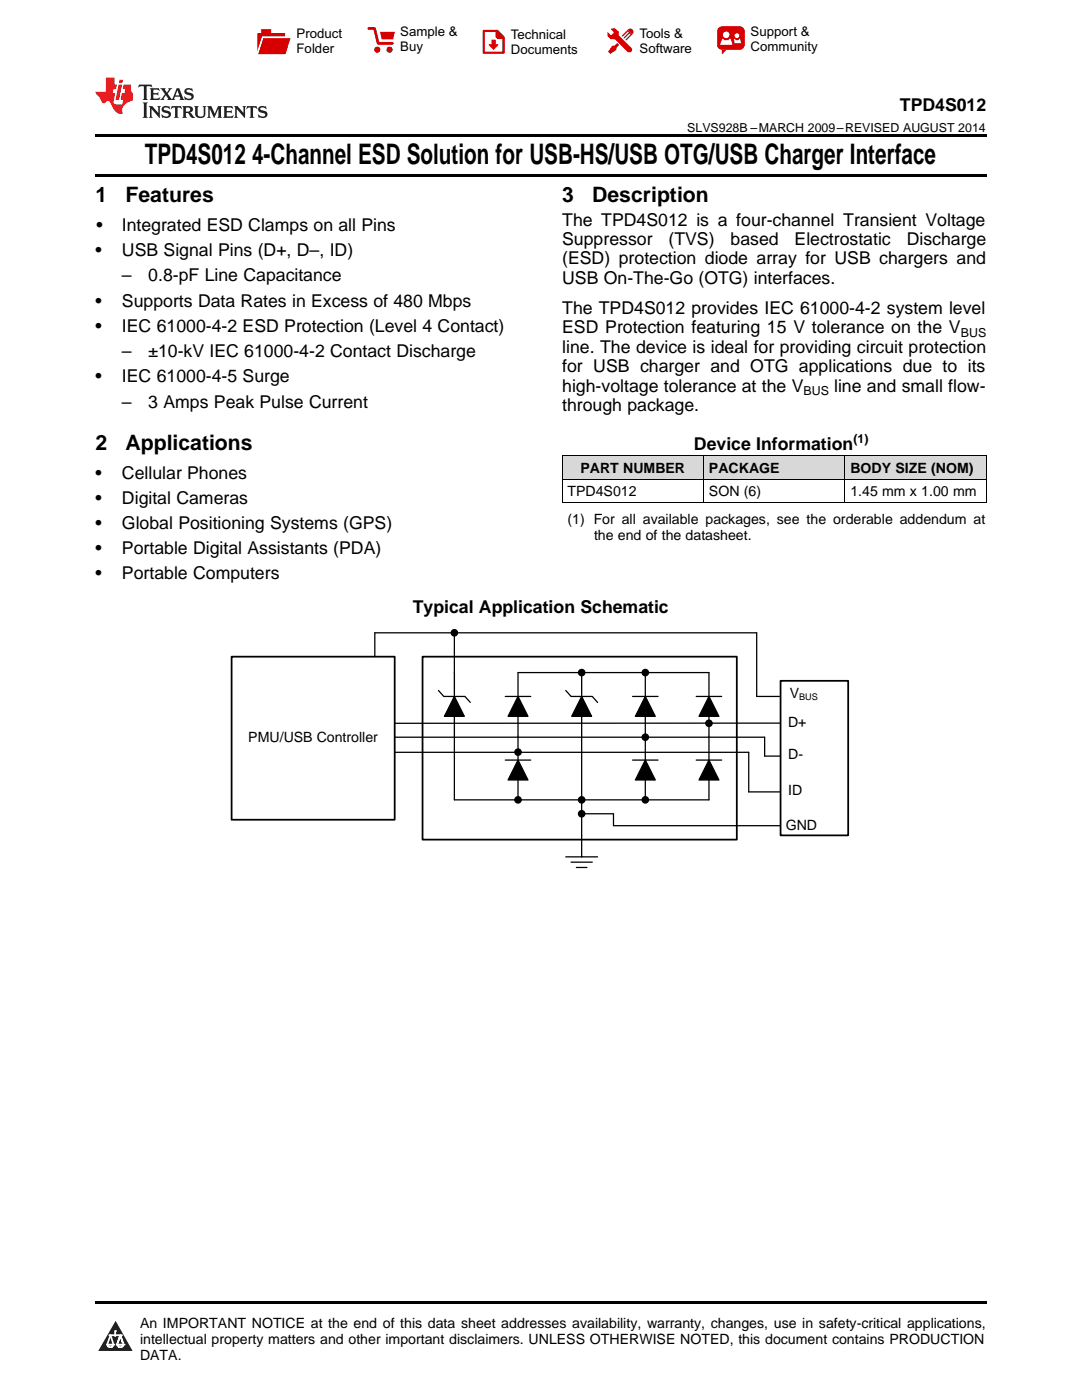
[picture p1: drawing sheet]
<svg xmlns="http://www.w3.org/2000/svg" width="216mm" height="279mm" viewBox="0 0 216 279" stroke-linecap="round" stroke-linejoin="round" font-family="sans-serif">
<g fill="#d8d8d8">
<path d="M112.2 91h28.2v4.7h-28.2z"/>
<path d="M140.4 91h28.2v4.7h-28.2z"/>
<path d="M168.6 91h28.2v4.7h-28.2z"/>
</g>
<path d="M23.1 263.6l3.4 6h-6.9z" fill="#231f20"/>
<path d="M21.4 268.3h1.2l-.3 .6h-.3a.55 .55 0 0 1-.6-.6z" fill-rule="evenodd" fill="#fff"/>
<path d="M21.4 268.3h1.2l-.3 .6h-.3a.55 .55 0 0 1-.6-.6z" fill="none" stroke="#231f20" stroke-width=".34"/>
<path d="M21.4 268.3l1.2 .1-.3 .5h-.5z" fill="none" stroke="#fff" stroke-width=".34"/>
<path d="M23 266.6h.1" fill="none" stroke="#fff" stroke-width=".34"/>
<path d="M23 265.6v1z" fill="#fff"/>
<path d="M23 265.6v1z" fill="none" stroke="#fff" stroke-width=".34"/>
<circle cx="23" cy="265.6" r=".17" fill="#fff"/>
<path d="M21.9 266.5h.1" fill="none" stroke="#fff" stroke-width=".34"/>
<path d="M21.9 266.5h2.3z" fill="#fff"/>
<path d="M21.9 266.5h2.3z" fill="none" stroke="#fff" stroke-width=".34"/>
<circle cx="24.2" cy="266.5" r=".17" fill="#fff"/>
<path d="M23.3 268.3h.1" fill="none" stroke="#fff" stroke-width=".34"/>
<path d="M24 266.5l-.7 1.8z" fill="#fff"/>
<path d="M24 266.5l-.7 1.8z" fill="none" stroke="#fff" stroke-width=".34"/>
<path d="M24 266.5l.7 1.8z" fill="#fff"/>
<path d="M24 266.5l.7 1.8z" fill="none" stroke="#fff" stroke-width=".34"/>
<path d="M24.6 268.3h.1" fill="none" stroke="#fff" stroke-width=".34"/>
<circle cx="21.4" cy="268.3" r=".17" fill="#fff"/>
<path d="M22.1 266.5l-.7 1.8z" fill="#fff"/>
<path d="M22.1 266.5l-.7 1.8z" fill="none" stroke="#fff" stroke-width=".34"/>
<path d="M22.1 266.5l.5 1.8z" fill="#fff"/>
<path d="M22.1 266.5l.5 1.8z" fill="none" stroke="#fff" stroke-width=".34"/>
<circle cx="22.6" cy="268.3" r=".17" fill="#fff"/>
<path d="M23.4 268.3h1.3a.65 .65 0 0 1-.7 .6 .65 .65 0 0 1-.6-.6z" fill-rule="evenodd" fill="#fff"/>
<path d="M23.4 268.3h1.3a.65 .65 0 0 1-.7 .6 .65 .65 0 0 1-.6-.6z" fill="none" stroke="#231f20" stroke-width=".34"/>
<path d="M23.4 268.3h1.3l-.4 .6h-.6z" fill="none" stroke="#fff" stroke-width=".34"/>
<path d="M23.3 268.3h.1" fill="none" stroke="#fff" stroke-width=".34"/>
<circle cx="24.7" cy="268.3" r=".17" fill="#fff"/>
<path d="M19 259.7h177.8v.5h-177.8z" fill="#000"/>
<path d="M84.3 131.1h62.7v36.5h-62.7z" fill-rule="evenodd" fill="#fff"/>
<path d="M84.3 131.1h62.7v36.5h-62.7z" fill="none" stroke="#000" stroke-width=".35"/>
<g fill="#000">
<path d="M90.7 139l2 4h-4z" fill-rule="evenodd"/>
<path d="M103.4 139l2 4h-4z" fill-rule="evenodd"/>
<path d="M103.4 151.7l2 4h-4z" fill-rule="evenodd"/>
<path d="M116.1 139l2 4h-4z" fill-rule="evenodd"/>
<path d="M128.8 139l2 4h-4z" fill-rule="evenodd"/>
<path d="M128.8 151.7l2 4h-4z" fill-rule="evenodd"/>
<path d="M141.5 139l2 4h-4z" fill-rule="evenodd"/>
<path d="M141.5 151.7l2 4h-4z" fill-rule="evenodd"/>
</g>
<g fill="none" stroke="#000" stroke-width=".25">
<path d="M87.5 137.8l1 1.2h4.3l1 1.2M90.7 139l2 4h-4zM100.8 139h5.1M103.4 139l2 4h-4zM112.9 137.8l1 1.2h4.3l1 1.2M116.1 139l2 4h-4zM126.2 139h5.1M128.8 139l2 4h-4zM128.8 134.2v25.4M138.9 139h5.1M141.5 139l2 4h-4zM90.7 146.9v12.7h50.8v-25.4h-38.1v25.4"/>
<path d="M100.8 151.7h5.1M103.4 151.7l2 4h-4zM116.1 146.9v12.7M126.2 151.7h5.1M128.8 151.7l2 4h-4zM138.9 151.7h5.1M141.5 151.7l2 4h-4z"/>
</g>
<path d="M90.7 134.2v12.7M116.1 134.2v12.7" fill="none" stroke="#000" stroke-width=".26"/>
<path d="M46.2 131.1h32.6v32.5h-32.6z" fill-rule="evenodd" fill="#fff"/>
<path d="M46.2 131.1h32.6v32.5h-32.6z" fill="none" stroke="#000" stroke-width=".35"/>
<path d="M155.8 144.3h-77" fill="none" stroke="#000" stroke-width=".25"/>
<path d="M155.8 135.9h13.4v30.8h-13.4z" fill-rule="evenodd" fill="#fff"/>
<path d="M155.8 135.9h13.4v30.8h-13.4z" fill="none" stroke="#000" stroke-width=".35"/>
<g fill="none" stroke="#000" stroke-width=".25">
<path d="M74.8 131.1v-4.8h76.2v12.7h4.5M90.7 126.3v7.9M78.8 147.1h73.8v3.8h3.2M78.8 150.1h70.6v7.9h6.4M116.1 159.6v11.4M112.9 171h6.3M113.9 172.1h4.3M115 173.1h2.1M116.1 162.4h6.3v2.4h33.4"/>
<circle cx="90.7" cy="126.3" r=".63"/>
<circle cx="116.1" cy="134.2" r=".63"/>
<circle cx="128.8" cy="134.2" r=".63"/>
<circle cx="103.4" cy="159.6" r=".63"/>
<circle cx="103.4" cy="150.1" r=".63"/>
<circle cx="116.1" cy="159.6" r=".63"/>
<circle cx="128.8" cy="159.6" r=".63"/>
<circle cx="128.8" cy="147.1" r=".63"/>
<circle cx="141.5" cy="144.3" r=".63"/>
<circle cx="116.1" cy="162.4" r=".63"/>
</g>
<g fill="#000">
<circle cx="90.7" cy="126.3" r=".63"/>
<circle cx="116.1" cy="134.2" r=".63"/>
<circle cx="128.8" cy="134.2" r=".63"/>
<circle cx="103.4" cy="159.6" r=".63"/>
<circle cx="103.4" cy="150.1" r=".63"/>
<circle cx="116.1" cy="159.6" r=".63"/>
<circle cx="128.8" cy="159.6" r=".63"/>
<circle cx="128.8" cy="147.1" r=".63"/>
<circle cx="141.5" cy="144.3" r=".63"/>
<circle cx="116.1" cy="162.4" r=".63"/>
</g>
<path d="M19 34.8h177.8v.5h-177.8zM19 26.8h177.8v.6h-177.8zM112.2 100.3h.1zM168.5 100.3h.1zM196.7 100.3h.1z" fill="#000"/>
<path d="M112.2 95.6h84.6M112.2 91h84.6M112.2 91v9.3M140.4 91v9.3M168.6 91v9.3M196.8 91v9.3M112.2 100.3h84.6" fill="none" stroke="#000" stroke-width=".2"/>
<path d="M27.7 16.9l-.1 .6 .6-.3h.5v.2v2.2l-.2 .4h1l-.2-.4v-2.2v-.2h.5l.6 .3-.2-.6zM29.9 17.6l.2 .4v1.6l-.2 .4h1.9l.1-.6a1.09 1.09 0 0 1-1.3 .1v-.6h.6l.4 .2v-.7l-.2 .2h-.8v-.6l.2-.1a1.01 1.01 0 0 1 1 .3l-.1-.6zM32 17.6l.9 1.2-1 1.2h.9l-.2-.3 .5-.7 .5 .7-.3 .3h1.7l-.2-.3 .1-.4h1l.1 .4-.2 .3h1l-.3-.4-.7-2h-.5l-1 2.2-.8-1.1 .9-1.1h-.9l.2 .2-.4 .7-.4-.7 .2-.2zM35.4 18l.4 1h-.8zM37 17.7a.66 .66 0 0 0-.2 .8 .66 .66 0 0 0 .6 .4l.7 .2 .1 .2a.8 .8 0 0 1-.7 .4 .8 .8 0 0 1-.7-.5l.1 .8 .2-.2a.94 .94 0 0 0 1.1 .1 .94 .94 0 0 0 .4-.9 1.48 1.48 0 0 0-1.3-.6v-.4a1.1 1.1 0 0 1 1.2 .2l-.2-.6-.2 .1-.5-.1zM28.5 20.4l.2 .4v2.3l-.2 .4h1l-.2-.4v-2.3l.2-.4zM29.7 21.2l.2 .4v1.5l-.2 .4h.8l-.3-.4 .1-1.3 1.6 1.8v-2l.2-.4h-.7l.2 .2v1.1l-1.2-1.3zM32.5 21.3a.66 .66 0 0 0-.2 .8 .66 .66 0 0 0 .6 .4l.6 .2 .2 .2a.8 .8 0 0 1-.8 .4 .8 .8 0 0 1-.7-.5l.2 .7 .2-.1a.94 .94 0 0 0 1 .1 .94 .94 0 0 0 .5-1 1.47 1.47 0 0 0-1.3-.6l-.1-.3a1.1 1.1 0 0 1 1.3 .2l-.2-.6-.2 .1-.5-.2zM34.3 21.2l-.2 .6a.64 .64 0 0 1 .8-.3v1.6l-.2 .4h1l-.3-.4 .1-1.6a.66 .66 0 0 1 .8 .3l-.2-.6zM36.3 21.2l.3 .4v1.5l-.3 .4h1l-.2-.2v-.7h.5l.1 .1a.8 .8 0 0 0 1.2 .7l-1-1a.62 .62 0 0 0 .6-.5 .62 .62 0 0 0-.6-.7zM37.1 21.5h.1a.48 .48 0 0 1 .6 0 .48 .48 0 0 1 .1 .6l-.2 .1-.6 .1zM38.7 21.2l.2 .2a2.29 2.29 0 0 0 .4 2 1.05 1.05 0 0 0 1.7-.7v-1.3l.2-.2h-.8l.2 .4v1.1a.61 .61 0 0 1-.6 .6 .61 .61 0 0 1-.6-.6v-1.1l.3-.4zM41.3 21.2l.3 .4v1.5l-.3 .4h.8l-.2-.4v-1.4l.8 1.9 .9-1.9v1.4l-.2 .4h.9l-.2-.4v-1.5l.2-.4h-.8l-.7 1.5-.6-1.5zM44.5 21.2l.2 .4v1.5l-.2 .4h1.9l.2-.6a1.1 1.1 0 0 1-1.4 .2v-.7h.6l.4 .2v-.6l-.2 .1-.8 .1v-.6l.2-.1a1.02 1.02 0 0 1 1.1 .2l-.2-.5zM46.7 21.2l.2 .4v1.5l-.2 .4h.8l-.3-.4 .1-1.3 1.6 1.8v-2l.2-.4h-.7l.2 .2v1.1l-1.2-1.3zM49.3 21.2l-.1 .6a.64 .64 0 0 1 .8-.3v1.6l-.3 .4h1l-.2-.4v-1.6a.66 .66 0 0 1 .8 .3l-.1-.6zM51.7 21.3a.66 .66 0 0 0-.2 .7 .66 .66 0 0 0 .7 .5l.6 .2 .1 .2a.8 .8 0 0 1-.7 .4 .8 .8 0 0 1-.7-.5l.1 .7 .2-.1a.94 .94 0 0 0 1.1 .1 .94 .94 0 0 0 .4-1 1.48 1.48 0 0 0-1.2-.6l-.1-.3a1.1 1.1 0 0 1 1.2 .2l-.2-.6-.1 .1-.6-.2z" fill="#231f20"/>
<path d="M21.1 15.5v2.8h-2v.4l.9 .9a.96 .96 0 0 0 1 1 .59 .59 0 0 1 .5-.4 .59 .59 0 0 1 .5 .3l.4 .8a1.61 1.61 0 0 0 2.1 1.3 1.63 1.63 0 0 1 1.1-2.2l.9-.3v-1.5a1.6 1.6 0 0 1-.4-1.7h-1.4l-.2 .9h.5l-.2 .8h-.5l-.2 1v.3h.5l-.2 .9h-.7a.74 .74 0 0 1-1-.6l.3-1.6h-.5l.2-.8h.5l.1-.9h-.4v-1.4zM23.7 16.9l-.7 3h.8l.6-3zM23.8 15.9l-.1 .7h.7l.2-.7z" fill="#ee1d23"/>
<g fill="#d60000">
<path d="M52.1 5.8h2v.8h2.8v4.2h-5.5v-4.2h.7z" fill-rule="evenodd"/>
<path d="M52.4 7.5h5.6l-1 3.3h-5.6z" fill-rule="evenodd"/>
</g>
<path d="M52.4 7.4h5.7l-.1 .1h-5.5l-1.1 3.3z" fill-rule="evenodd" fill="#fff"/>
<path d="M52.4 7.4h5.7l-.1 .1h-5.5l-1.1 3.3z" fill="none" stroke="#fff" stroke-width=".2"/>
<path d="M73.6 5.7h1.1l.7 2.9h2.9" fill="none" stroke="#d60000" stroke-width=".55"/>
<g fill="#d60000">
<path d="M75.8 6.3h3l-.4 1.6h-2.2z" fill-rule="evenodd"/>
<circle cx="75.3" cy="9.9" r=".62"/>
<circle cx="77.7" cy="9.9" r=".62"/>
</g>
<path d="M96.5 6.2h2.7l1.3 1.2v3.1h-4z" fill="none" stroke="#d60000" stroke-width=".44"/>
<g fill="#d60000">
<path d="M98.1 7.9h.8v1h.5l-.9 1.1-1-1v-.1h.6z" fill-rule="evenodd"/>
<path d="M98.9 6.2h.3l1.3 1.2v.4h-1.3l-.3-.4z" fill-rule="evenodd"/>
<path d="M121.9 5.7h.8l.7 .6 .1 .7 2.5 2.5-.8 .8-2.3-2.3-1.1-.2-.6-.6v-.8l.7 .6 .5-.4v-.2l-.5-.5z" fill-rule="evenodd"/>
<path d="M122.2 9.1h.4l.5-.5 .4 .4-.5 .5v.4l-1.2 .9-.5-.5z" fill-rule="evenodd"/>
<path d="M125.3 5.9a.67 .67 0 0 1 .9 0 .67 .67 0 0 1 0 .9z" fill-rule="evenodd"/>
<path d="M125.3 5.9l.9 .9-1.2 1.2h-.2v-.2l1-.9v-.2h-.2l-.9 1h-.2v-.2l.9-1 .1-.2h-.3l-.9 1h-.2v-.2z" fill-rule="evenodd"/>
<circle cx="125.6" cy="9.9" r=".54"/>
</g>
<path d="M123.3 6.3v.7" fill="none" stroke="#d60000" stroke-width=".2"/>
<g fill="#d60000">
<path d="M143.4 5.5l.6-.2h3.6a.95 .95 0 0 1 1 .9v2.8a.95 .95 0 0 1-1 .9h-3.6a.95 .95 0 0 1-.9-.9v-2.8z" fill-rule="evenodd"/>
<path d="M144 9.9h.9l-.7 .9h-.2z" fill-rule="evenodd"/>
</g>
<g fill="#fff">
<path d="M146.6 8.6h1.3z"/>
<path d="M144.1 7.8h.3l.1 .2h.8l.2-.2h.3l.4 1.1h-2.5z" fill-rule="evenodd"/>
<path d="M146.4 7.8h.3l.1 .2h.5l.2-.2h.2l.2 .8h-1.3z" fill-rule="evenodd"/>
<circle cx="144.9" cy="6.9" r=".65"/>
<circle cx="147" cy="7.1" r=".48"/>
</g>
<g font-size="5.6">
<text x="28.9" y="32.8">TPD4S012</text>
<text x="50.3" y="32.8">4-Channel ESD Solution for USB-HS/USB OTG/USB Charger Interface</text>
</g>
<g font-size="4.2">
<text x="19" y="40.4">1</text>
<text x="25" y="40.4">Features</text>
<text x="112.2" y="40.4">3</text>
<text x="118.2" y="40.4">Description</text>
<text x="19" y="89.8">2</text>
<text x="25" y="89.8">Applications</text>
</g>
<g font-size="3.5">
<text x="179.6" y="22.2">TPD4S012</text>
<text x="19.2" y="46.1">•</text>
<text x="24.3" y="46.1">Integrated ESD Clamps on all Pins</text>
<text x="112.2" y="45">The TPD4S012 is a four-channel Transient Voltage</text>
<text x="19" y="51.1">•</text>
<text x="24.3" y="51.1">USB Signal Pins (D+, D–, ID)</text>
<text x="112.2" y="48.9">Suppressor</text>
<text x="112.2" y="52.8">(ESD) protection diode array for USB chargers and</text>
<text x="133.4" y="48.9">(TVS)</text>
<text x="145.8" y="48.9">based</text>
<text x="158.6" y="48.9">Electrostatic</text>
<text x="180.9" y="48.9">Discharge</text>
<text x="24.3" y="56.2">–</text>
<text x="29.6" y="56.2">0.8-pF Line Capacitance</text>
<text x="112.2" y="56.7">USB On-The-Go (OTG) interfaces.</text>
<text x="19" y="61.2">•</text>
<text x="24.3" y="61.2">Supports Data Rates in Excess of 480 Mbps</text>
<text x="112.2" y="62.6">The TPD4S012 provides IEC 61000-4-2 system level</text>
<text x="19" y="66.2">•</text>
<text x="24.3" y="66.2">IEC 61000-4-2 ESD Protection (Level 4 Contact)</text>
<text x="24.3" y="71.3">–</text>
<text x="29.6" y="71.3">±10-kV IEC 61000-4-2 Contact Discharge</text>
<text x="112.2" y="66.5">ESD Protection featuring 15 V tolerance on the V</text>
<text x="112.2" y="70.4">line. The device is ideal for providing circuit protection</text>
<text x="19" y="76.3">•</text>
<text x="24.3" y="76.3">IEC 61000-4-5 Surge</text>
<text x="112.2" y="74.3">for USB charger and OTG applications due to its</text>
<text x="24.3" y="81.4">–</text>
<text x="29.6" y="81.4">3 Amps Peak Pulse Current</text>
<text x="112.2" y="78.1">high-voltage tolerance at the V</text>
<text x="112.2" y="82">through package.</text>
<text x="166.4" y="78.1">line and small flow-</text>
<text x="138.5" y="89.7">Device Information</text>
<text x="19" y="95.5">•</text>
<text x="24.3" y="95.5">Cellular Phones</text>
<text x="19" y="100.5">•</text>
<text x="24.3" y="100.5">Digital Cameras</text>
<text x="19" y="105.5">•</text>
<text x="24.3" y="105.5">Global Positioning Systems (GPS)</text>
<text x="19" y="110.5">•</text>
<text x="24.3" y="110.5">Portable Digital Assistants (PDA)</text>
<text x="19" y="115.5">•</text>
<text x="24.3" y="115.5">Portable Computers</text>
<text x="82.4" y="122.2">Typical Application Schematic</text>
</g>
<g font-size="2.8">
<text x="115.8" y="94.4">PART NUMBER</text>
<text x="141.5" y="94.4">PACKAGE</text>
<text x="169.7" y="94.4">BODY SIZE (NOM)</text>
<text x="113.2" y="99.1">TPD4S012</text>
<text x="141.5" y="99.1">SON (6)</text>
<text x="169.7" y="99.1">1.45 mm x 1.00 mm</text>
<text x="113.2" y="104.6">(1) For all available packages, see the orderable addendum at</text>
<text x="118.5" y="107.7">the end of the datasheet.</text>
<text x="157.6" y="139.4">V</text>
<text x="49.5" y="148.2">PMU/USB Controller</text>
<text x="157.3" y="145.2">D+</text>
<text x="157.3" y="151.5">D-</text>
<text x="157.3" y="158.6">ID</text>
<text x="156.8" y="165.6">GND</text>
<text x="27.9" y="265">An IMPORTANT NOTICE at the end of this data sheet addresses availability, warranty, changes, use in safety-critical applications,</text>
<text x="27.9" y="268.2">intellectual property matters and other important disclaimers. UNLESS OTHERWISE NOTED, this document contains PRODUCTION</text>
<text x="27.9" y="271.4">DATA.</text>
</g>
<g font-size="2.6">
<text x="59.2" y="7.6">Product</text>
<text x="59.2" y="10.6">Folder</text>
<text x="79.9" y="7.3">Sample &amp;</text>
<text x="79.9" y="10.2">Buy</text>
<text x="101.9" y="7.8">Technical</text>
<text x="101.9" y="10.8">Documents</text>
<text x="127.6" y="7.6">Tools &amp;</text>
<text x="127.6" y="10.6">Software</text>
<text x="149.8" y="7.2">Support &amp;</text>
<text x="149.8" y="10.2">Community</text>
</g>
<g font-size="2.5">
<text x="137.1" y="26.3">SLVS928B –MARCH 2009–REVISED AUGUST 2014</text>
<text x="191.7" y="67.2">BUS</text>
<text x="160.3" y="78.8">BUS</text>
<text x="170.3" y="88.3">(1)</text>
</g>
<text font-size="1.8" x="159.5" y="139.8">BUS</text>
</svg>
